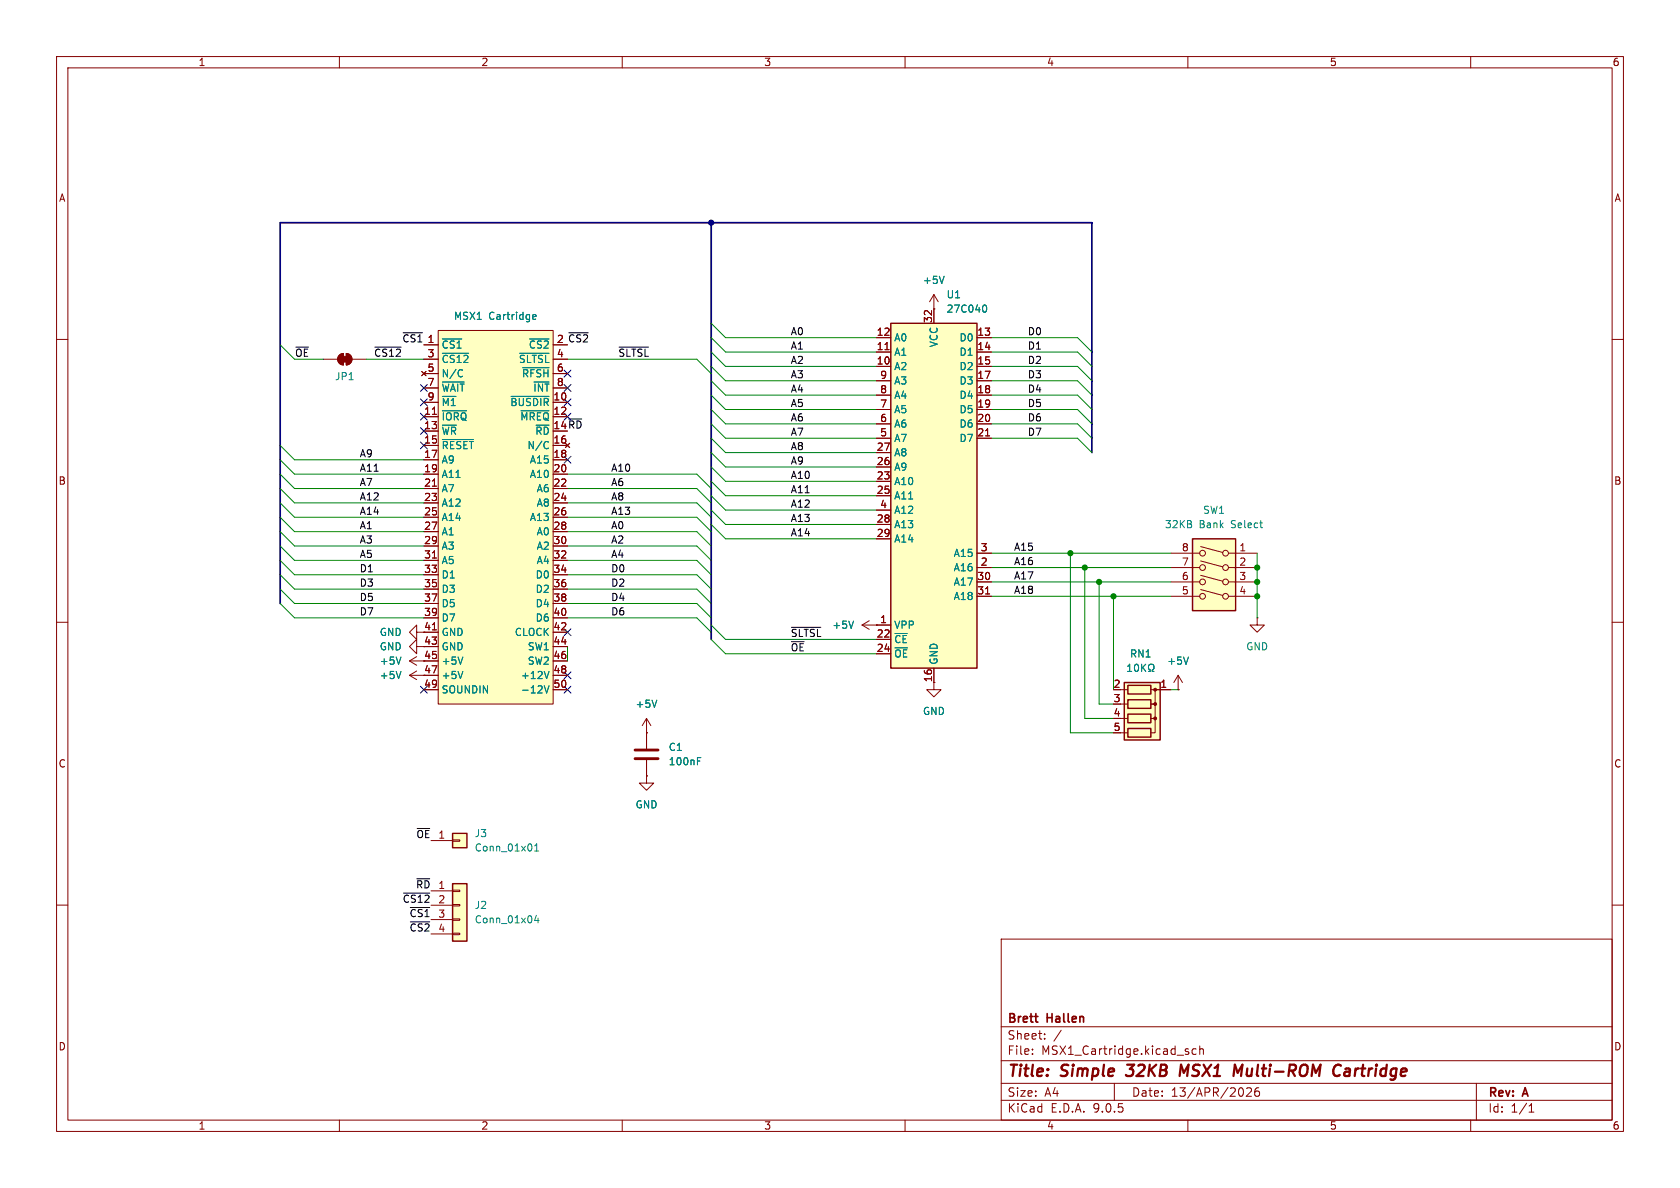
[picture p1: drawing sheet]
<svg xmlns="http://www.w3.org/2000/svg" width="297mm" height="210mm" viewBox="0 0 297 210" stroke-linecap="round" stroke-linejoin="round" font-family="sans-serif">
<g fill="none" stroke="#840000" stroke-width=".18">
<path d="M10 10h277v190h-277zM12 12h273v186h-273zM60 10v2M110 10v2M160 10v2M210 10v2M260 10v2M10 60h2M285 60h2M10 110h2M208.3 119.4l-.8 1.3M208.3 119.4l.7 1.3"/>
<path d="M208.3 119.4v2.5M285 110h2M208.3 121.9h.1M10 160h2M177 166h108v32h-108zM285 160h2M60 198v2M110 198v2M160 198v2M177 194.5h108M177 191.5h108M177 187.5h108"/>
<path d="M177 181.5h108M182.5 186.3v.1M182.5 185.5v.1M184.7 183.6v.1M184.7 182.8v.1M187.6 182.1l-1.3 2M197 191.5v3M210 185.9l.2 .2-.2 .3M210 185.4l.1 .1M210 198v2M211.5 185.5l-.5-.1-.3 .3v.4l.2 .2h.6M212.1 185.5l.2-.1 .4 .1v.9"/>
<path d="M212.1 184.9v1.5M220.4 192.4l.6-.1 .2 .1v.3l-.9 1.1h.9M222.5 192.3a.59 .59 0 0 0-.7 .6v.6l.2 .2 .4 .1 .2-.1 .1-.5-.2-.3h-.4l-.3 .3M260 198v2M261 191.5v6.5M270.3 196.6h.9M270.3 195.5l.4-.4v1.5"/>
</g>
<path d="M199 190l.3 .2M199.3 188.2h1.2M210.1 188.2l-.8 1.4-.5-1.4-.3 2M218.3 188.2l.5 1.4 .8-1.4-.2 2M237.1 188.4a.88 .88 0 0 0-1.1 0 .88 .88 0 0 0-.3 1 .69 .69 0 0 0 .3 .7 .69 .69 0 0 0 .8-.1M238.4 188.9l-.6 .1M238.4 189.4h-.4a.4 .4 0 0 0-.4 .4 .4 .4 0 0 0 .3 .4h.4" fill="none" stroke="#840000" stroke-width=".4"/>
<path d="M210.1 116.1l-.4 1.3" fill="none" stroke="#008484" stroke-width=".18"/>
<path d="M77.5 58.4h20.3v66.1h-20.3z" fill="#ffffc2"/>
<g fill="none" stroke="#840000" stroke-width=".18">
<path d="M77.5 58.4h20.3v66.1h-20.3zM165.1 54.6h.1M165.1 52.1l-.8 1.2M165.1 52.1l.8 1.2M165.1 52.1v2.5M74.5 65.7l.8 .7M74.9 61h2.6M74.9 63.5h2.6M74.9 66h2.6M74.9 68.6h2.6M74.9 71.1h2.6M74.9 73.7h2.6"/>
<path d="M74.9 76.2h2.6M74.9 78.7h2.6M75.3 65.7l-.8 .7M76.4 73.2h.8M97.8 63.5h2.5M97.8 66h2.5M97.8 68.6h2.5M97.8 71.1h2.5M97.8 73.7h2.5M97.8 78.7h2.5M99.9 78.4l.8 .7M100.7 78.4l-.8 .7"/>
<path d="M74.9 81.3h2.6M74.9 83.8h2.6M74.9 86.4h2.6M74.9 88.9h2.6M74.9 91.4h2.6M74.9 94h2.6M74.9 96.5h2.6M74.9 99.1h2.6M76.4 85.9h.8M76.4 98.6h.8M97.8 81.3h2.5M97.8 83.8h2.5"/>
<path d="M97.8 86.4h2.5M97.8 88.9h2.5M97.8 91.4h2.5M97.8 94h2.5M97.8 96.5h2.5M97.8 99.1h2.5M74.9 101.6h2.6M74.9 104.1h2.6M74.9 106.7h2.6M74.9 109.2h2.6M74.9 111.8h2.6M74.9 114.3h2.6"/>
<path d="M74.9 116.8h2.6M74.9 119.4h2.6M76.4 111.3h.8M97.8 101.6h2.5M97.8 104.1h2.5M97.8 106.7h2.5M97.8 109.2h2.5M97.8 111.8h2.5M97.8 114.3h2.5M97.8 116.8h2.5M97.8 119.4h2.5M152.4 110.5l1.3 .8"/>
<path d="M152.4 110.5h2.5M153.7 109.7l-1.3 .8M154.9 110.5h.1M74.9 121.9h2.6M97.8 121.9h2.5M165.1 120.7v1.2h1.3l-1.3 1.3-1.3-1.3h1.3"/>
</g>
<g fill="none" stroke="#008484" stroke-width=".18">
<path d="M78.2 59.9h3.4M93.6 59.9h3.5M94.2 56.4h.5M94.2 55.7l.4-.1 .2 .3-.6 .1M166.9 48.8l-.4 1.3M78.2 62.5h4.6M78.2 67.5h3.9M78.2 72.6h4.3M78.2 77.7h5.5M81.5 65.3l.3 .2M81.8 66.5l-.3 .1M90.4 70.1h6.7"/>
<path d="M91.9 62.5h5.2M92.1 72.6h5M92.4 65h4.7M96.7 78l.2 .2M96.9 79.2l-.2 .1M81.8 116.1l-.4 1.3M81.8 118.7l-.4 1.3M97.1 118.7l-.5 1.3M150.9 109.8l-.4 1.3M96.2 121.2l.4 1.3 .5-1.3"/>
</g>
<path d="M157.5 57.2h15.2v60.9h-15.2z" fill="#ffffc2"/>
<path d="M157.5 57.2h15.2v60.9h-15.2z" fill="none" stroke="#840000" stroke-width=".25"/>
<g fill="none" stroke="#840000" stroke-width=".18">
<path d="M154.9 59.7h2.6M165.1 54.6v2.6M172.7 59.7h2.6M154.9 62.2h2.6M154.9 64.8h2.6M154.9 67.3h2.6M154.9 69.9h2.6M154.9 72.4h2.6M154.9 74.9h2.6M154.9 77.5h2.6M156.5 61.8h.7M172.7 62.2h2.6"/>
<path d="M172.7 64.8h2.6M172.7 67.3h2.6M172.7 69.9h2.6M172.7 72.4h2.6M172.7 74.9h2.6M172.7 77.5h2.6M174.2 77.1h.8M154.9 80h2.6M154.9 82.6h2.6M154.9 85.1h2.6M154.9 87.6h2.6M154.9 90.2h2.6"/>
<path d="M154.9 92.7h2.6M154.9 95.3h2.6M172.7 97.8h2.6M154.9 110.5h2.6M154.9 113h2.6M154.9 115.6h2.6M165.1 118.1v2.6M172.7 100.3h2.6M172.7 102.9h2.6M172.7 105.4h2.6M174.2 105h.8"/>
</g>
<path d="M173.9 54l.1-.1a.68 .68 0 0 1 .4 .7 .68 .68 0 0 1-.4 .6l-.1-.1" fill="none" stroke="#008484" stroke-width=".18"/>
<path d="M210.8 95.3h7.6v12.7h-7.6z" fill="#ffffc2"/>
<g fill="none" stroke="#840000" stroke-width=".18">
<path d="M207 97.8h5.1M212.3 96.6l3.9 1.1M212.3 99.2l3.9 1M217.2 97.8h5M207 100.3h5.1M207 102.9h5.1M207 105.4h5.1M212.3 101.7l3.9 1M212.3 104.2l3.9 1.1M217.2 100.3h5M217.2 102.9h5M217.2 105.4h5"/>
<circle cx="212.6" cy="97.8" r=".51"/>
<circle cx="216.7" cy="97.8" r=".51"/>
<circle cx="212.6" cy="100.3" r=".51"/>
<circle cx="212.6" cy="105.4" r=".51"/>
<circle cx="212.6" cy="102.9" r=".51"/>
<circle cx="216.7" cy="105.4" r=".51"/>
<circle cx="216.7" cy="100.3" r=".51"/>
<circle cx="216.7" cy="102.9" r=".51"/>
</g>
<path d="M210.8 95.3h7.6v12.7h-7.6z" fill="none" stroke="#840000" stroke-width=".25"/>
<path d="M80 156.2h2.5v10.2h-2.5z" fill="#ffffc2"/>
<path d="M80 156.2h2.5v10.2h-2.5z" fill="none" stroke="#840000" stroke-width=".25"/>
<path d="M76.2 157.5h3.8M80 157.4h1.3v.2h-1.3zM80 159.9h1.3v.2h-1.3zM76.2 160h3.8M76.2 162.6h3.8M76.2 165.1h3.8M80 162.4h1.3v.3h-1.3zM80 165h1.3v.2h-1.3z" fill="none" stroke="#840000" stroke-width=".18"/>
<path d="M94.8 161.8l-.3 .9h.8M95.1 162.3v.8" fill="none" stroke="#008484" stroke-width=".18"/>
<path d="M80 147.3h2.5v2.6h-2.5z" fill="#ffffc2"/>
<path d="M80 147.3h2.5v2.6h-2.5z" fill="none" stroke="#840000" stroke-width=".25"/>
<g fill="none" stroke="#840000" stroke-width=".18">
<path d="M57.1 63.5h2.6M60 62.8l.7-.3v2a1.02 1.02 0 0 1-.9-.6 1.02 1.02 0 0 1 .2-1.1zM61.2 62.5a1.02 1.02 0 0 1 1 1 1.02 1.02 0 0 1-1 1zM62.2 63.5h2.6M72.4 119.4l1.3 .7M72.4 119.4h2.5M72.4 116.8l1.3 .8M72.4 116.8h2.5M73.7 114.3v-1.3l-1.3 1.3 1.3 1.3v-1.3h1.2M73.7 111.8v-1.3l-1.3 1.3 1.3 1.2v-1.2h1.2M73.7 118.6l-1.3 .8M73.7 116.1l-1.3 .7"/>
<path d="M222.2 109.2v1.3h1.3l-1.3 1.3-1.2-1.3h1.2M222.2 109.2h.1M114.3 129.5h.1M114.3 137.2v1.2h1.3l-1.3 1.3-1.3-1.3h1.3M114.3 137.2h.1M114.3 127l-.8 1.3M114.3 127l.8 1.3M114.3 127v5.3M114.3 134.4v2.8M76.2 148.6h3.8M80 148.5h1.3v.2h-1.3z"/>
</g>
<path d="M70.9 118.7l-.4 1.3M70.9 116.1l-.4 1.3M116.1 123.8l-.4 1.2M123.3 134.5h.4M123.3 133.9h.6M94.5 150.4h.7M94.5 149.5l.4-.3v1.2" fill="none" stroke="#008484" stroke-width=".18"/>
<path d="M112.3 132.6h4M112.3 134.1h4" fill="none" stroke="#840000" stroke-width=".51"/>
<g fill="#840000" stroke="#840000" stroke-width=".18">
<path d="M60.5 63h1v1h-1z"/>
<path d="M60 62.8l.7-.3v2a1.02 1.02 0 0 1-.9-.6 1.02 1.02 0 0 1 .2-1.1z"/>
<path d="M61.2 62.5a1.02 1.02 0 0 1 1 1 1.02 1.02 0 0 1-1 1z"/>
</g>
<path d="M198.8 120.7h6.3v10.1h-6.3z" fill="#ffffc2"/>
<path d="M198.8 120.7h6.3v10.1h-6.3zM199.4 121.2h4.1v1.5h-4.1zM199.4 123.7h4.1v1.5h-4.1zM199.4 126.2h4.1v1.6h-4.1zM199.4 128.8h4.1v1.5h-4.1z" fill="none" stroke="#840000" stroke-width=".25"/>
<g fill="#840000" stroke="#840000" stroke-width=".18">
<circle cx="204.2" cy="121.9" r=".25"/>
<circle cx="204.2" cy="124.5" r=".25"/>
<circle cx="204.2" cy="127" r=".25"/>
</g>
<g fill="none" stroke="#840000" stroke-width=".18">
<path d="M154.9 59.7h2.6M165.1 54.6h.1M165.1 54.6v2.6M172.7 59.7h2.6M74.5 65.7l.8 .7M74.9 61h2.6M74.9 63.5h2.6M74.9 66h2.6M74.9 68.6h2.6M74.9 71.1h2.6M74.9 73.7h2.6M74.9 76.2h2.6"/>
<path d="M74.9 78.7h2.6M75.3 65.7l-.8 .7M76.4 73.2h.8M97.8 63.5h2.5M97.8 66h2.5M97.8 68.6h2.5M97.8 71.1h2.5M97.8 73.7h2.5M97.8 78.7h2.5M99.9 78.4l.8 .7M100.7 78.4l-.8 .7M154.9 62.2h2.6"/>
<path d="M154.9 64.8h2.6M154.9 67.3h2.6M154.9 69.9h2.6M154.9 72.4h2.6M154.9 74.9h2.6M154.9 77.5h2.6M156.5 61.8h.7M172.7 62.2h2.6M172.7 64.8h2.6M172.7 67.3h2.6M172.7 69.9h2.6M172.7 72.4h2.6"/>
<path d="M172.7 74.9h2.6M172.7 77.5h2.6M174.2 77.1h.8M74.9 81.3h2.6M74.9 83.8h2.6M74.9 86.4h2.6M74.9 88.9h2.6M74.9 91.4h2.6M74.9 94h2.6M74.9 96.5h2.6M74.9 99.1h2.6M76.4 85.9h.8"/>
<path d="M76.4 98.6h.8M97.8 81.3h2.5M97.8 83.8h2.5M97.8 86.4h2.5M97.8 88.9h2.5M97.8 91.4h2.5M97.8 94h2.5M97.8 96.5h2.5M97.8 99.1h2.5M154.9 80h2.6M154.9 82.6h2.6M154.9 85.1h2.6"/>
<path d="M154.9 87.6h2.6M154.9 90.2h2.6M154.9 92.7h2.6M154.9 95.3h2.6M172.7 97.8h2.6M74.9 101.6h2.6M74.9 104.1h2.6M74.9 106.7h2.6M74.9 109.2h2.6M74.9 111.8h2.6M74.9 114.3h2.6M74.9 116.8h2.6"/>
<path d="M74.9 119.4h2.6M76.4 111.3h.8M97.8 101.6h2.5M97.8 104.1h2.5M97.8 106.7h2.5M97.8 109.2h2.5M97.8 111.8h2.5M97.8 114.3h2.5M97.8 116.8h2.5M97.8 119.4h2.5M154.9 110.5h.1M154.9 110.5h2.6"/>
<path d="M154.9 113h2.6M154.9 115.6h2.6M165.1 118.1v2.6M172.7 100.3h2.6M172.7 102.9h2.6M172.7 105.4h2.6M174.2 105h.8M74.9 121.9h2.6M97.8 121.9h2.5M114.3 129.5h.1M114.3 137.2h.1M114.3 129.5v2.8"/>
<path d="M114.3 134.4v2.8M198.1 121.9h1.3M198.1 124.5h1.3M198.1 127h1.3M198.1 129.5h1.3M203.5 121.9h.7v2.6h-.7h.7v2.5h-.7h.7v2.5h-.7M204.5 121.9h2.5M208.3 121.9h.1"/>
</g>
<g fill="none" stroke="#008484" stroke-width=".18">
<path d="M78.2 59.9h3.4M93.6 59.9h3.5M94.2 56.4h.5M94.2 55.7l.4-.1 .2 .3-.6 .1M166.9 48.8l-.4 1.3M173.9 54l.1-.1a.68 .68 0 0 1 .4 .7 .68 .68 0 0 1-.4 .6l-.1-.1M78.2 62.5h4.6M78.2 67.5h3.9M78.2 72.6h4.3M78.2 77.7h5.5M81.5 65.3l.3 .2M81.8 66.5l-.3 .1"/>
<path d="M90.4 70.1h6.7M91.9 62.5h5.2M92.1 72.6h5M92.4 65h4.7M96.7 78l.2 .2M96.9 79.2l-.2 .1M70.9 116.1l-.4 1.3M70.9 118.7l-.4 1.3M81.8 116.1l-.4 1.3M81.8 118.7l-.4 1.3M97.1 118.7l-.5 1.3M150.9 109.8l-.4 1.3"/>
<path d="M199.3 118.7h.8M199.3 117.8l.4-.4v1.3M200.7 117.5l.2-.1a.68 .68 0 0 1 .4 .7 .68 .68 0 0 1-.4 .6l-.2-.1-.1-.4zM201.8 117.4v1.3M202 118l.6 .7M202.6 117.4l-.8 .7M203 118.7h.3v-.3a.54 .54 0 0 1-.2-.7 .54 .54 0 0 1 .7-.2 .58 .58 0 0 1-.1 .9v.3h.3M210.1 116.1l-.4 1.3M96.2 121.2l.4 1.3 .5-1.3M116.1 123.8l-.4 1.2M123.3 134.5h.4M123.3 133.9h.6"/>
</g>
<path d="M71.3 58.8h3.4M100.6 58.8h3.4M66.3 61.4h4.6M109.4 61.4h5.2M139.9 110.9h5.2M71.3 157.9h4.7M72.5 163h3.5M72.5 160.4h3.5" fill="none" stroke="#000" stroke-width=".18"/>
<path d="M125.7 39.4v73.6M193 80v-40.6h-143.5v67.3" fill="none" stroke="#000084" stroke-width=".3"/>
<g fill="none" stroke="#008400" stroke-width=".18">
<path d="M125.7 57.2l2.6 2.5h26.6M125.7 59.7l2.6 2.5h26.6M175.3 59.7h15.2l2.5 2.5M49.5 61l2.6 2.5h5M49.5 78.7l2.6 2.6h22.8M64.8 63.5h10.1M100.3 63.5h22.9l2.5 2.5M125.7 62.2l2.6 2.6h26.6M125.7 69.9l2.6 2.5h26.6M125.7 74.9l2.6 2.6h26.6M125.7 72.4l2.6 2.5h26.6M125.7 67.3l2.6 2.6h26.6"/>
<path d="M125.7 77.5l2.6 2.5h26.6M125.7 64.8l2.6 2.5h26.6M175.3 64.8h15.2l2.5 2.5M175.3 72.4h15.2l2.5 2.5M175.3 62.2h15.2l2.5 2.6M175.3 77.5h15.2l2.5 2.5M175.3 74.9h15.2l2.5 2.6M175.3 69.9h15.2l2.5 2.5M175.3 67.3h15.2l2.5 2.6M49.5 83.8l2.6 2.6h22.8M49.5 81.3l2.6 2.5h22.8M49.5 86.4l2.6 2.5h22.8"/>
<path d="M49.5 88.9l2.6 2.5h22.8M49.5 96.5l2.6 2.6h22.8M49.5 94l2.6 2.5h22.8M49.5 99.1l2.6 2.5h22.8M49.5 91.4l2.6 2.6h22.8M100.3 86.4h22.9l2.5 2.5M100.3 83.8h22.9l2.5 2.6M100.3 88.9h22.9l2.5 2.5M100.3 91.4h22.9l2.5 2.6M100.3 99.1h22.9l2.5 2.5M100.3 96.5h22.9l2.5 2.6M100.3 94h22.9l2.5 2.5"/>
<path d="M125.7 92.7l2.6 2.6h26.6M125.7 82.6l2.6 2.5h26.6M125.7 87.6l2.6 2.6h26.6M125.7 90.2l2.6 2.5h26.6M125.7 80l2.6 2.6h26.6M125.7 85.1l2.6 2.5h26.6M175.3 97.8h31.7M189.2 97.8v31.7h7.6M222.2 97.8v11.4M49.5 101.6l2.6 2.5h22.8M49.5 104.1l2.6 2.6h22.8M49.5 106.7l2.6 2.5h22.8"/>
<path d="M100.3 104.1h22.9l2.5 2.6M100.3 106.7h22.9l2.5 2.5M100.3 109.2h22.9l2.5 2.6M100.3 101.6h22.9l2.5 2.5M100.3 114.3v2.5M125.7 113l2.6 2.6h26.6M125.7 110.5l2.6 2.5h26.6M175.3 100.3h31.7M175.3 102.9h31.7M175.3 105.4h31.7M191.8 100.3v26.7h5M194.3 102.9v21.6h2.5"/>
<path d="M196.8 105.4v16.5M207 121.9h1.3"/>
</g>
<g fill="none" stroke="#000084" stroke-width=".18">
<path d="M74.3 73.1l1.2 1.2M74.3 78.1l1.2 1.2M74.3 70.5l1.2 1.2M74.3 68l1.2 1.2M74.3 75.6l1.2 1.2M75.5 73.1l-1.2 1.2M75.5 78.1l-1.2 1.2M75.5 70.5l-1.2 1.2M75.5 68l-1.2 1.2M75.5 75.6l-1.2 1.2M99.7 73.1l1.2 1.2M99.7 65.4l1.2 1.2"/>
<path d="M99.7 70.5l1.2 1.2M99.7 68l1.2 1.2M100.9 73.1l-1.2 1.2M100.9 65.4l-1.2 1.2M100.9 70.5l-1.2 1.2M100.9 68l-1.2 1.2M99.7 80.7l1.2 1.2M100.9 80.7l-1.2 1.2M99.7 118.8l1.2 1.2M99.7 111.2l1.2 1.2M100.9 118.8l-1.2 1.2M100.9 111.2l-1.2 1.2"/>
<path d="M74.3 121.3l1.2 1.2M75.5 121.3l-1.2 1.2M99.7 121.3l1.2 1.2M100.9 121.3l-1.2 1.2"/>
</g>
<g fill="#008400" stroke="#008400" stroke-width=".18">
<circle cx="196.8" cy="105.4" r=".46"/>
<circle cx="222.2" cy="102.9" r=".46"/>
<circle cx="222.2" cy="100.3" r=".46"/>
<circle cx="194.3" cy="102.9" r=".46"/>
<circle cx="191.8" cy="100.3" r=".46"/>
<circle cx="189.2" cy="97.8" r=".46"/>
<circle cx="222.2" cy="105.4" r=".46"/>
</g>
<circle cx="125.7" cy="39.4" r=".46" fill="#000084" stroke="#000084" stroke-width=".18"/>
<g font-size="2.8" fill="#840000">
<text x="178" y="190.9">Title:</text>
<text x="187.7" y="190.9">Simple</text>
<text x="200.1" y="190.9">32KB</text>
<text x="210.2" y="190.9">MSX1</text>
<text x="220.5" y="190.9">Multi-ROM</text>
<text x="239" y="190.9">Cartridge</text>
</g>
<g font-size="2.1" fill="#840000">
<text x="178" y="184">Sheet:</text>
<text x="178" y="181.2">Brett</text>
<text x="185.2" y="181.2">Hallen</text>
<text x="178" y="186.7">File:</text>
<text x="184.1" y="186.7">MSX1_Cartridge.kicad_sch</text>
<text x="178" y="196.9">KiCad</text>
<text x="178" y="194.1">Size:</text>
<text x="184.7" y="194.1">A4</text>
<text x="185.7" y="196.9">E.D.A.</text>
<text x="193.3" y="196.9">9.0.5</text>
<text x="200" y="194.1">Date:</text>
<text x="207" y="194.1">13/APR/2026</text>
<text x="263" y="194.3">Rev:</text>
<text x="263" y="196.9">Id:</text>
<text x="267.1" y="196.9">1/1</text>
<text x="269.4" y="194.3">A</text>
</g>
<g font-size="1.8" fill="#840000">
<text x="35" y="11.9">1</text>
<text x="85" y="11.9">2</text>
<text x="135" y="11.9">3</text>
<text x="185" y="11.9">4</text>
<text x="235" y="11.9">5</text>
<text x="285" y="11.9">6</text>
<text x="10.3" y="35.9">A</text>
<text x="285.3" y="35.9">A</text>
<text x="154.9" y="59.4">12</text>
<text x="164.8" y="57.2" transform="rotate(-90 164.8 57.2)">32</text>
<text x="172.7" y="59.4">13</text>
<text x="75.5" y="60.7">1</text>
<text x="75.5" y="63.2">3</text>
<text x="75.5" y="65.8">5</text>
<text x="98.4" y="60.7">2 ~{CS2}</text>
<text x="98.4" y="63.2">4</text>
<text x="98.4" y="65.8">6</text>
<text x="98.4" y="60.7">2</text>
<text x="154.9" y="62">11</text>
<text x="154.9" y="64.5">10</text>
<text x="172.7" y="62">14</text>
<text x="172.7" y="64.5">15</text>
<text x="75.5" y="68.3">7</text>
<text x="75.5" y="70.9">9</text>
<text x="97.7" y="70.9">10</text>
<text x="98.4" y="68.3">8</text>
<text x="155.5" y="67.1">9</text>
<text x="155.5" y="69.6">8</text>
<text x="172.7" y="67.1">17</text>
<text x="172.7" y="69.6">18</text>
<text x="74.9" y="73.4">11</text>
<text x="74.9" y="75.9">13</text>
<text x="97.7" y="73.4">12</text>
<text x="97.7" y="75.9">14 ~{RD}</text>
<text x="97.7" y="75.9">14</text>
<text x="155.5" y="72.1">7</text>
<text x="155.5" y="74.7">6</text>
<text x="155.5" y="77.2">5</text>
<text x="172.7" y="72.1">19</text>
<text x="172.7" y="74.7">20</text>
<text x="172.7" y="77.2">21</text>
<text x="74.9" y="78.5">15</text>
<text x="74.9" y="81">17</text>
<text x="74.9" y="83.6">19</text>
<text x="97.7" y="78.5">16</text>
<text x="97.7" y="81">18</text>
<text x="97.7" y="83.6">20</text>
<text x="154.9" y="79.8">27</text>
<text x="154.9" y="82.3">26</text>
<text x="10.3" y="85.9">B</text>
<text x="74.9" y="86.1">21</text>
<text x="74.9" y="88.6">23</text>
<text x="97.7" y="86.1">22</text>
<text x="97.7" y="88.6">24</text>
<text x="154.9" y="84.8">23</text>
<text x="154.9" y="87.4">25</text>
<text x="155.5" y="89.9">4</text>
<text x="285.3" y="85.9">B</text>
<text x="74.9" y="91.2">25</text>
<text x="74.9" y="93.7">27</text>
<text x="97.7" y="91.2">26</text>
<text x="97.7" y="93.7">28</text>
<text x="154.9" y="92.5">28</text>
<text x="154.9" y="95">29</text>
<text x="74.9" y="96.3">29</text>
<text x="74.9" y="98.8">31</text>
<text x="74.9" y="101.3">33</text>
<text x="97.7" y="96.3">30</text>
<text x="97.7" y="98.8">32</text>
<text x="97.7" y="101.3">34</text>
<text x="173.3" y="97.5">3</text>
<text x="173.3" y="100.1">2</text>
<text x="208.8" y="97.5">8</text>
<text x="208.8" y="100.1">7</text>
<text x="219" y="97.5">1</text>
<text x="219" y="100.1">2</text>
<text x="74.9" y="103.9">35</text>
<text x="74.9" y="106.4">37</text>
<text x="97.7" y="103.9">36</text>
<text x="97.7" y="106.4">38</text>
<text x="172.7" y="102.6">30</text>
<text x="172.7" y="105.2">31</text>
<text x="208.8" y="102.6">6</text>
<text x="208.8" y="105.2">5</text>
<text x="219" y="102.6">3</text>
<text x="219" y="105.2">4</text>
<text x="74.9" y="109">39</text>
<text x="74.9" y="111.5">41</text>
<text x="97.7" y="109">40</text>
<text x="97.7" y="111.5">42</text>
<text x="154.9" y="112.8">22</text>
<text x="155.5" y="110.2">1</text>
<text x="74.9" y="114">43</text>
<text x="74.9" y="116.6">45</text>
<text x="74.9" y="119.1">47</text>
<text x="97.7" y="114">44</text>
<text x="97.7" y="116.6">46</text>
<text x="97.7" y="119.1">48</text>
<text x="154.9" y="115.3">24</text>
<text x="74.9" y="121.7">49</text>
<text x="97.7" y="121.7">50</text>
<text x="164.8" y="120.7" transform="rotate(-90 164.8 120.7)">16</text>
<text x="196.8" y="121.7">2</text>
<text x="196.8" y="124.2">3</text>
<text x="205" y="121.7">1</text>
<text x="196.8" y="126.7">4</text>
<text x="196.8" y="129.3">5</text>
<text x="10.3" y="135.9">C</text>
<text x="285.3" y="135.9">C</text>
<text x="77.4" y="148.3">1</text>
<text x="77.4" y="157.2">1</text>
<text x="10.3" y="185.9">D</text>
<text x="285.3" y="185.9">D</text>
<text x="35" y="199.9">1</text>
<text x="85" y="199.9">2</text>
<text x="135" y="199.9">3</text>
<text x="185" y="199.9">4</text>
<text x="235" y="199.9">5</text>
<text x="285" y="199.9">6</text>
</g>
<g font-size="1.8" fill="#008484">
<text x="163.1" y="50.4">+5V</text>
<text x="167.3" y="52.9">U1</text>
<text x="80.2" y="56.7">MSX1</text>
<text x="86.4" y="56.7">Cartridge</text>
<text x="167.3" y="55.5">27C040</text>
<text x="78" y="61.8">~{CS1}</text>
<text x="78" y="64.4">~{CS12}</text>
<text x="91.6" y="64.4">~{SLTSL}</text>
<text x="93.4" y="61.8">~{CS2}</text>
<text x="158" y="60.6">A0</text>
<text x="158" y="63.1">A1</text>
<text x="158" y="65.6">A2</text>
<text x="166" y="61.5" transform="rotate(-90 166 61.5)">VCC</text>
<text x="169.5" y="60.6">D0</text>
<text x="169.5" y="63.1">D1</text>
<text x="169.5" y="65.6">D2</text>
<text x="59.1" y="67.4">JP1</text>
<text x="78" y="66.9">N/C</text>
<text x="78" y="69.4">~{WAIT}</text>
<text x="78" y="72">~{M1}</text>
<text x="90.1" y="72">~{BUSDIR}</text>
<text x="92.2" y="66.9">~{RFSH}</text>
<text x="94.2" y="69.4">~{INT}</text>
<text x="158" y="68.2">A3</text>
<text x="158" y="70.7">A4</text>
<text x="169.5" y="68.2">D3</text>
<text x="169.5" y="70.7">D4</text>
<text x="78" y="74.5">~{IORQ}</text>
<text x="78" y="77.1">~{WR}</text>
<text x="91.9" y="74.5">~{MREQ}</text>
<text x="94.5" y="77.1">~{RD}</text>
<text x="158" y="73.3">A5</text>
<text x="158" y="75.8">A6</text>
<text x="169.5" y="73.3">D5</text>
<text x="169.5" y="75.8">D6</text>
<text x="78" y="79.6">~{RESET}</text>
<text x="78" y="82.1">A9</text>
<text x="93.1" y="79.6">N/C</text>
<text x="93.6" y="82.1">A15</text>
<text x="158" y="78.3">A7</text>
<text x="158" y="80.9">A8</text>
<text x="158" y="83.4">A9</text>
<text x="169.5" y="78.3">D7</text>
<text x="78" y="84.7">A11</text>
<text x="78" y="87.2">A7</text>
<text x="78" y="89.8">A12</text>
<text x="93.6" y="84.7">A10</text>
<text x="94.8" y="87.2">A6</text>
<text x="94.8" y="89.8">A8</text>
<text x="158" y="86">A10</text>
<text x="158" y="88.5">A11</text>
<text x="78" y="92.3">A14</text>
<text x="78" y="94.8">A1</text>
<text x="93.6" y="92.3">A13</text>
<text x="94.8" y="94.8">A0</text>
<text x="158" y="91">A12</text>
<text x="158" y="93.6">A13</text>
<text x="205.8" y="93.6">32KB</text>
<text x="212" y="93.6">Bank</text>
<text x="212.6" y="91">SW1</text>
<text x="217.7" y="93.6">Select</text>
<text x="78" y="97.4">A3</text>
<text x="78" y="99.9">A5</text>
<text x="94.8" y="97.4">A2</text>
<text x="94.8" y="99.9">A4</text>
<text x="158" y="96.1">A14</text>
<text x="168.5" y="98.7">A15</text>
<text x="168.5" y="101.2">A16</text>
<text x="78" y="102.5">D1</text>
<text x="78" y="105">D3</text>
<text x="78" y="107.5">D5</text>
<text x="94.6" y="102.5">D0</text>
<text x="94.6" y="105">D2</text>
<text x="94.6" y="107.5">D4</text>
<text x="168.5" y="103.7">A17</text>
<text x="168.5" y="106.3">A18</text>
<text x="67" y="112.6">GND</text>
<text x="78" y="110.1">D7</text>
<text x="78" y="112.6">GND</text>
<text x="90.9" y="112.6">CLOCK</text>
<text x="94.6" y="110.1">D6</text>
<text x="147" y="111.4">+5V</text>
<text x="158" y="111.4">VPP</text>
<text x="158" y="113.9">~{CE}</text>
<text x="67" y="115.2">GND</text>
<text x="67" y="117.7">+5V</text>
<text x="78" y="115.2">GND</text>
<text x="78" y="117.7">+5V</text>
<text x="93.2" y="115.2">SW1</text>
<text x="93.2" y="117.7">SW2</text>
<text x="158" y="116.4">~{OE}</text>
<text x="166" y="117.6" transform="rotate(-90 166 117.6)">GND</text>
<text x="199.7" y="116.4">RN1</text>
<text x="206.2" y="117.7">+5V</text>
<text x="220.2" y="115.2">GND</text>
<text x="67" y="120.2">+5V</text>
<text x="78" y="120.2">+5V</text>
<text x="78" y="122.8">SOUNDIN</text>
<text x="92" y="120.2">+12V</text>
<text x="92" y="122.8">-12V</text>
<text x="112.3" y="125.3">+5V</text>
<text x="163.1" y="126.6">GND</text>
<text x="118.1" y="132.9">C1</text>
<text x="118.1" y="135.5">100nF</text>
<text x="112.3" y="143.1">GND</text>
<text x="83.8" y="148.2">J3</text>
<text x="83.8" y="150.7">Conn_01x01</text>
<text x="83.8" y="160.9">J2</text>
<text x="83.8" y="163.4">Conn_01x04</text>
</g>
<g font-size="1.8">
<text x="139.7" y="59.3">A0</text>
<text x="181.6" y="59.3">D0</text>
<text x="52.1" y="63.2">~{OE}</text>
<text x="66" y="63.2">~{CS12}</text>
<text x="71" y="60.6">~{CS1}</text>
<text x="109.2" y="63.2">~{SLTSL}</text>
<text x="139.7" y="64.4">A2</text>
<text x="139.7" y="61.9">A1</text>
<text x="181.6" y="64.4">D2</text>
<text x="181.6" y="61.9">D1</text>
<text x="139.7" y="67">A3</text>
<text x="139.7" y="69.5">A4</text>
<text x="181.6" y="67">D3</text>
<text x="181.6" y="69.5">D4</text>
<text x="139.7" y="72">A5</text>
<text x="139.7" y="77.1">A7</text>
<text x="139.7" y="74.6">A6</text>
<text x="181.6" y="74.6">D6</text>
<text x="181.6" y="77.1">D7</text>
<text x="181.6" y="72">D5</text>
<text x="63.5" y="83.5">A11</text>
<text x="63.5" y="80.9">A9</text>
<text x="107.9" y="83.5">A10</text>
<text x="139.7" y="79.7">A8</text>
<text x="139.7" y="82.2">A9</text>
<text x="63.5" y="86">A7</text>
<text x="63.5" y="88.6">A12</text>
<text x="107.9" y="88.6">A8</text>
<text x="107.9" y="86">A6</text>
<text x="139.7" y="87.3">A11</text>
<text x="139.7" y="84.7">A10</text>
<text x="139.7" y="89.8">A12</text>
<text x="63.5" y="93.6">A1</text>
<text x="63.5" y="91.1">A14</text>
<text x="107.9" y="93.6">A0</text>
<text x="107.9" y="91.1">A13</text>
<text x="139.7" y="92.4">A13</text>
<text x="139.7" y="94.9">A14</text>
<text x="63.5" y="101.3">D1</text>
<text x="63.5" y="98.7">A5</text>
<text x="63.5" y="96.2">A3</text>
<text x="107.9" y="98.7">A4</text>
<text x="107.9" y="101.3">D0</text>
<text x="107.9" y="96.2">A2</text>
<text x="179.2" y="100">A16</text>
<text x="179.2" y="97.4">A15</text>
<text x="63.5" y="103.8">D3</text>
<text x="63.5" y="106.3">D5</text>
<text x="107.9" y="103.8">D2</text>
<text x="107.9" y="106.3">D4</text>
<text x="179.2" y="105.1">A18</text>
<text x="179.2" y="102.5">A17</text>
<text x="63.5" y="108.9">D7</text>
<text x="107.9" y="108.9">D6</text>
<text x="139.7" y="112.7">~{SLTSL}</text>
<text x="139.7" y="115.2">~{OE}</text>
<text x="73.5" y="148.2">~{OE}</text>
<text x="71.1" y="159.7">~{CS12}2</text>
<text x="73.5" y="157.1">~{RD}</text>
<text x="72.3" y="164.8">~{CS2}4</text>
<text x="72.3" y="162.2">~{CS1}3</text>
</g>
</svg>
